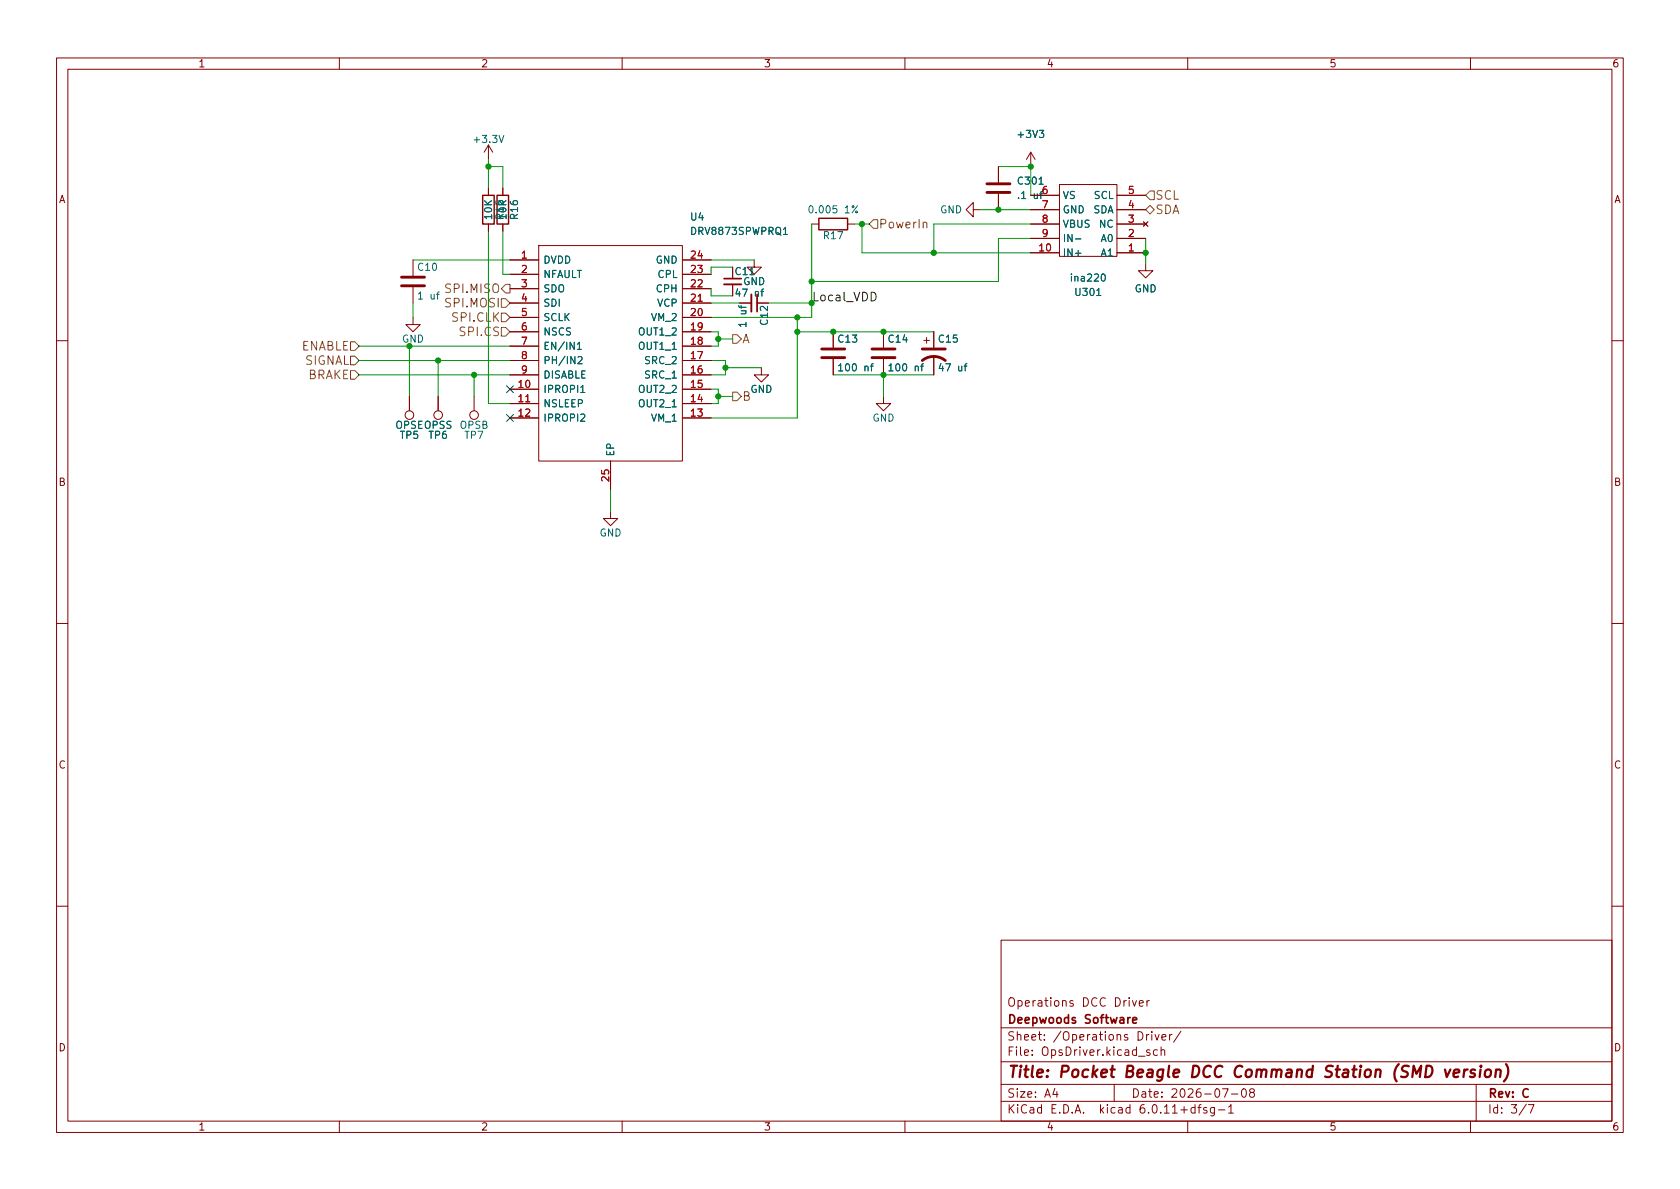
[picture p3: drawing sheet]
<svg xmlns="http://www.w3.org/2000/svg" width="297mm" height="210mm" viewBox="0 0 297 210" stroke-linecap="round" stroke-linejoin="round" font-family="sans-serif">
<g fill="none" stroke="#840000" stroke-width=".18">
<path d="M10 10.2h277v190.1h-277zM12 12.2h273v186.1h-273zM60 10.2v2M110 10.2v2M160 10.2v2M210 10.2v2M260 10.2v2M86.4 25.6v2.6M86.4 33.3v1.2M86.4 39.6v1.3M86.4 25.6l-.8 1.3M86.4 25.6l.7 1.3"/>
<path d="M88.9 33.3v1.2M88.9 39.6v1.3M143.5 39.6h1.3M149.9 39.6h1.2M172.1 37.1v-1.3l-1.3 1.3 1.3 1.2v-1.2h1.3M176.5 29.5v2.8M176.5 34.3v2.8M182.2 39.6h5.1M182.2 37.1h5.1M182.2 34.5h5.1M182.2 26.9l-.7 1.3M182.2 26.9v2.6"/>
<path d="M182.2 26.9l.8 1.3M187.3 32.6h10.2v12.7h-10.2zM197.5 39.6h5.1M197.5 37.1h5.1M197.5 34.5h5.1M202.2 39.2l.7 .8M202.9 39.2l-.7 .8M73 56.1v1.3h1.3l-1.3 1.3-1.2-1.3h1.2M73 46v2.8M73 50.8v2.8M90.2 53.6h5M90.2 46h5"/>
<path d="M90.2 58.7h5M90.2 48.5h5M90.2 56.1h5M90.2 51h5M95.2 43.4h25.4v38.1h-25.4zM120.6 53.6h5.1M120.6 46h5.1M120.6 58.7h5.1M120.6 48.5h5.1M120.6 56.1h5.1M120.6 51h5.1M129.5 50.3v2"/>
<path d="M130.8 53.6h2M133.3 46v1.2h1.3l-1.3 1.3-1.2-1.3h1.2M133.9 53.6h2M147.3 58.7v2.8M156.2 58.7v2.8M163.8 59.7v1M165.1 58.7v2.8M182.2 44.7h5.1M182.2 42.2h5.1M197.5 44.7h5.1M197.5 42.2h5.1M202.6 46.6v1.3h1.2l-1.2 1.2-1.3-1.2h1.3"/>
<path d="M10 60.2h2M72.4 70.1v2.5M77.5 70.1v2.5M83.8 70.1v2.5M90.2 68.8h5M90.2 71.4h5M90.2 73.9h5M90.2 66.3h5M90.2 63.7h5M90.2 61.2h5M120.6 68.8h5.1M120.6 71.4h5.1"/>
<path d="M120.6 73.9h5.1M120.6 66.3h5.1M120.6 63.7h5.1M120.6 61.2h5.1M134.6 65v1.3h1.3l-1.3 1.3-1.3-1.3h1.3M147.3 63.5v2.8M156.2 70.1v1.3h1.3l-1.3 1.2-1.3-1.2h1.3M156.2 63.5v2.8M163.3 60.2h1M165.1 63v3.3M285 60.2h2M107.9 90.4v1.3h1.3l-1.3 1.3-1.2-1.3h1.2"/>
<path d="M107.9 81.5v5.1M10 110.2h2M285 110.2h2M10 160.2h2M177 166.3h108v32h-108zM189.7 177l-.3-.1-.3 .2 .1 .3 .5 .1v.4h-.6M285 160.2h2M60 198.3v2M110 198.3v2M160 198.3v2M177 194.8h108M177 191.8h108"/>
<path d="M177 187.8h108M177 181.8h108M182.5 186.5v.1M182.5 185.7v.1M184.6 183.8v.1M184.6 183v.1M197 191.8v3M197.5 183.1l.2-.2 .4 .1v.9M199.4 183l-.4-.1-.2 .2 .1 .3 .5 .1v.4h-.6M204.6 185.7l-.4-.1-.3 .3v.4l.2 .3h.5M205.3 185.8l.2-.2 .4 .1v.9M205.3 185.1v1.5"/>
<path d="M208.8 182.4l-1.3 1.9M210 198.3v2M215.4 196.3h1.2M217.2 195.8l.4-.5v1.5M217.2 196.8h.9M217.7 193.5h1.2M219.7 192.6l.2-.1a.81 .81 0 0 1 .5 .7 .81 .81 0 0 1-.3 .8h-.1a.81 .81 0 0 1-.6-.6 .81 .81 0 0 1 .3-.8zM221.2 193.2l-.3-.3 .1-.2 .2-.2 .4 .1 .2 .2-.1 .2-.6 .2-.2 .3 .1 .4 .2 .1h.4l.2-.3-.1-.4-.2-.1M260 198.3v2M261 191.8v6.5M270.2 195.3h1l-.6 1.5"/>
<circle cx="72.4" cy="73.4" r=".76"/>
<circle cx="77.5" cy="73.4" r=".76"/>
<circle cx="83.8" cy="73.4" r=".76"/>
</g>
<path d="M235.7 188.6a.85 .85 0 0 0-1.1 .1 .45 .45 0 0 0 .2 .7l.4 .1a.49 .49 0 0 1 .3 .5 .49 .49 0 0 1-.5 .5l-.7-.1M247.3 188.2a2.35 2.35 0 0 0-.4 3M255.5 189.1l.3 1.4 .6-1.4" fill="none" stroke="#840000" stroke-width=".4"/>
<path d="M85.3 34.5h2.1v5.1h-2.1zM87.9 34.5h2v5.1h-2zM144.8 38.6h5.1v2h-5.1z" fill="none" stroke="#840000" stroke-width=".25"/>
<path d="M174.5 34h4.1M174.5 32.5h4.1M71 50.5h4.1M71 49h4.1M145.3 63.2h4.1M145.3 61.7h4.1M154.2 63.2h4M154.2 61.7h4M163.1 63.7a3.3 3.3 0 0 1 4 0M163.1 61.7h4" fill="none" stroke="#840000" stroke-width=".51"/>
<g fill="none" stroke="#006464" stroke-width=".18">
<path d="M88.2 23.9l.5 1.3 .4-1.3M147.9 36.4h-.6v.6l.1-.1h.5l.1 .2-.1 .4-.2 .2-.4-.2M183.8 23h.7l-.4 .5 .4 .2v.5l-.2 .1-.5-.1M132.6 48.6h.7M138.5 40.6l.4-.4v1.3M138.5 41.5h.7M190.1 42.2h1M193.9 52.3h.7M194.8 48.6l.2-.2a.68 .68 0 0 1 .4 .7 .68 .68 0 0 1-.4 .6l-.2-.1-.1-.4zM102.1 60.9l.3-.4v1.3M102.1 61.8h.7M102.2 63.2l.5-.1 .2 .3-.8 .9h.8"/>
<path d="M102.7 69.4h.7"/>
</g>
<path d="M128 50.3h3.1M132.8 52.1v3" fill="none" stroke="#840000" stroke-width=".33"/>
<path d="M128 49.3h3.1M133.9 52.1v3" fill="none" stroke="#840000" stroke-width=".3"/>
<path d="M123.4 53.3h.8M93 71.1h.7" fill="none" stroke="#a90000" stroke-width=".18"/>
<g fill="none" stroke="#725600" stroke-width=".18">
<path d="M153.7 39.6l.7-.7h.8v1.5h-.8zM163.2 39.4l.2-.1 .4 .1 .1 .9M202.6 37.1l.7-.8 .8 .8-.8 .7zM203.3 33.8h.8v1.5h-.8l-.7-.8zM88.6 51l.8-.7h.8v1.5h-.8zM88.6 55.4h.8l.8 .7-.8 .8h-.8zM88.6 52.8h.8l.8 .8-.8 .8h-.8zM88.6 57.9h.8l.8 .8-.8 .7h-.8zM129.5 59.2h.8l.8 .7-.8 .8h-.8zM62 65.5h.7l.8 .8-.8 .8h-.7zM62 63h.7l.8 .7-.8 .8h-.7zM62 60.4h.7l.8 .8-.8 .8h-.7z"/>
<path d="M129.5 69.3h.8l.8 .8-.8 .8h-.8z"/>
</g>
<path d="M154 51.7a.77 .77 0 0 1 .9 .7 .77 .77 0 0 1-.9 .8z" fill="none" stroke="#0f0f0f" stroke-width=".18"/>
<g fill="none" stroke="#009600" stroke-width=".18">
<path d="M86.4 29.5h2.5v3.8M86.4 28.2v5.1M143.5 39.6v16.5h-17.8M151.1 39.6h2.6M152.4 39.6v5.1h29.8M173.4 37.1h8.8M176.5 29.5h5.7v5M182.2 39.6h-17.1v5.1M73 46h17.2M73 53.6v2.5M86.4 40.9v30.5h3.8M88.9 40.9v7.6h1.3"/>
<path d="M125.7 58.7h1.3v2.5h-1.3M125.7 51v1.3h3.8M125.7 46h7.6M125.7 53.6h5.1M127 59.9h2.5M129.5 47.2h-3.8v1.3M135.9 53.6h7.6M141 56.1v17.8h-15.3M141 58.7h24.1M182.2 42.2h-5.7v7.6h-33M202.6 42.2v4.4M63.5 66.3h26.7"/>
<path d="M63.5 61.2h26.7M63.5 63.7h26.7M72.4 61.2v8.9M77.5 63.7v6.4M83.8 66.3v3.8M125.7 63.7h2.6v2.6h-2.6M125.7 68.8h1.3v2.6h-1.3M127 70.1h2.5M128.3 65h6.3M147.3 66.3h17.8M156.2 66.3v3.8M107.9 86.6v3.8"/>
</g>
<path d="M89.6 68.2l1.2 1.2M89.6 73.3l1.2 1.2M90.8 68.2l-1.2 1.2M90.8 73.3l-1.2 1.2" fill="none" stroke="#000084" stroke-width=".18"/>
<g fill="#009600" stroke="#009600" stroke-width=".18">
<circle cx="152.4" cy="39.6" r=".46"/>
<circle cx="176.5" cy="37.1" r=".46"/>
<circle cx="182.2" cy="29.5" r=".46"/>
<circle cx="165.1" cy="44.7" r=".46"/>
<circle cx="202.6" cy="44.7" r=".46"/>
<circle cx="72.4" cy="61.2" r=".46"/>
<circle cx="77.5" cy="63.7" r=".46"/>
<circle cx="83.8" cy="66.3" r=".46"/>
<circle cx="86.4" cy="29.5" r=".46"/>
<circle cx="143.5" cy="49.8" r=".46"/>
<circle cx="141" cy="58.7" r=".46"/>
<circle cx="141" cy="56.1" r=".46"/>
<circle cx="147.3" cy="58.7" r=".46"/>
<circle cx="156.2" cy="66.3" r=".46"/>
<circle cx="156.2" cy="58.7" r=".46"/>
<circle cx="127" cy="59.9" r=".46"/>
<circle cx="128.3" cy="65" r=".46"/>
<circle cx="127" cy="70.1" r=".46"/>
</g>
<g font-size="2.8" fill="#840000">
<text x="178" y="191.2">Title:</text>
<text x="187.3" y="191.2">Pocket</text>
<text x="199.2" y="191.2">Beagle</text>
<text x="211.2" y="191.2">DCC Command</text>
<text x="235.6" y="191.2">Station</text>
<text x="248.1" y="191.2">(SMD</text>
<text x="257.6" y="191.2">version)</text>
</g>
<g font-size="2.1" fill="#725600">
<text x="204.2" y="35.8">SCL</text>
<text x="155.3" y="40.8">PowerIn</text>
<text x="204.2" y="38.3">SDA</text>
<text x="78.4" y="52.3">SPI.MISO</text>
<text x="78.4" y="54.8">SPI.MOSI</text>
<text x="79.7" y="57.4">SPI.CLK</text>
<text x="81" y="59.9">SPI.CS</text>
<text x="53.3" y="62.4">ENABLE</text>
<text x="53.9" y="65">SIGNAL</text>
<text x="131.2" y="61.2">A</text>
<text x="54.4" y="67.5">BRAKE</text>
<text x="131.2" y="71.3">B</text>
</g>
<text font-size="2.1" fill="#009600" x="143.5" y="53.3">Local_VDD</text>
<g font-size="2.1" fill="#840000">
<text x="178" y="178.5">Operations</text>
<text x="191.3" y="178.5">DCC Driver</text>
<text x="178" y="184.5">Sheet:</text>
<text x="178" y="181.5">Deepwoods</text>
<text x="186.2" y="184.5">/Operations</text>
<text x="191.7" y="181.5">Software</text>
<text x="201.1" y="184.5">Driver/</text>
<text x="178" y="187.2">File:</text>
<text x="184.4" y="187.2">OpsDriver.kicad_sch</text>
<text x="178" y="197.4">KiCad</text>
<text x="178" y="194.6">Size:</text>
<text x="184.7" y="194.6">A4</text>
<text x="185.7" y="197.4">E.D.A.</text>
<text x="194.6" y="197.4">kicad</text>
<text x="200" y="194.6">Date:</text>
<text x="201.8" y="197.4">6.0.11+dfsg-1</text>
<text x="207" y="194.6">2026-07-08</text>
<text x="263" y="194.6">Rev:</text>
<text x="263" y="197.4">Id:</text>
<text x="267.1" y="197.4">3/7</text>
<text x="269.1" y="194.6">C</text>
</g>
<g font-size="1.8" fill="#840000">
<text x="35" y="12.3">1</text>
<text x="85" y="12.3">2</text>
<text x="135" y="12.3">3</text>
<text x="185" y="12.3">4</text>
<text x="235" y="12.3">5</text>
<text x="285" y="12.3">6</text>
<text x="10.4" y="36.3">A</text>
<text x="285.4" y="36.3">A</text>
<text x="129.8" y="49">C11</text>
<text x="10.3" y="86.3">B</text>
<text x="285.3" y="86.3">B</text>
<text x="10.3" y="136.3">C</text>
<text x="285.3" y="136.3">C</text>
<text x="10.3" y="186.3">D</text>
<text x="285.3" y="186.3">D</text>
<text x="35" y="200.3">1</text>
<text x="85" y="200.3">2</text>
<text x="135" y="200.3">3</text>
<text x="185" y="200.3">4</text>
<text x="235" y="200.3">5</text>
<text x="285" y="200.3">6</text>
</g>
<g font-size="1.8" fill="#006464">
<text x="83.4" y="25.7">+3.3V</text>
<text x="179.6" y="24.8">+3V3</text>
<text x="179.7" y="33">C301</text>
<text x="179.7" y="35.6">.1</text>
<text x="182.6" y="35.6">uf</text>
<text x="187.8" y="35.6">VS</text>
<text x="193.3" y="35.6">SCL</text>
<text x="87.4" y="39" transform="rotate(-90 87.4 39)">10K</text>
<text x="89.4" y="39" transform="rotate(-90 89.4 39)">R15</text>
<text x="89.9" y="39" transform="rotate(-90 89.9 39)">10K</text>
<text x="92" y="39" transform="rotate(-90 92 39)">R16</text>
<text x="121.9" y="39.4">U4</text>
<text x="121.9" y="41.9">DRV8873SPWPRQ1</text>
<text x="142.7" y="38.1">0.005</text>
<text x="149.3" y="38.1">1%</text>
<text x="166.2" y="38.1">GND</text>
<text x="187.8" y="38.1">GND</text>
<text x="187.8" y="40.6">VBUS</text>
<text x="193.3" y="38.1">SDA</text>
<text x="194.2" y="40.6">NC</text>
<text x="96" y="47">DVDD</text>
<text x="115.9" y="47">GND</text>
<text x="145.4" y="42.7">R17</text>
<text x="187.8" y="45.7">IN+</text>
<text x="187.8" y="43.2">IN-</text>
<text x="194.5" y="45.7">A1</text>
<text x="194.5" y="43.2">A0</text>
<text x="73.7" y="48.3">C10</text>
<text x="73.7" y="53.3">1</text>
<text x="76" y="53.3">uf</text>
<text x="96" y="49.5">NFAULT</text>
<text x="96" y="52.1">SDO</text>
<text x="115.9" y="52.1">CPH</text>
<text x="116.2" y="49.5">CPL</text>
<text x="129.8" y="52.8">47</text>
<text x="131.3" y="50.8">GND</text>
<text x="133.3" y="52.8">nf</text>
<text x="189.1" y="50.2">ina220</text>
<text x="189.8" y="52.7">U301</text>
<text x="200.6" y="52.1">GND</text>
<text x="96" y="54.6">SDI</text>
<text x="96" y="57.2">SCLK</text>
<text x="96" y="59.7">NSCS</text>
<text x="112.7" y="59.7">OUT1_2</text>
<text x="115" y="57.2">VM_2</text>
<text x="116.1" y="54.6">VCP</text>
<text x="132.3" y="58" transform="rotate(-90 132.3 58)">1</text>
<text x="132.3" y="55.7" transform="rotate(-90 132.3 55.7)">uf</text>
<text x="136.2" y="57.7" transform="rotate(-90 136.2 57.7)">C12</text>
<text x="71" y="61">GND</text>
<text x="96" y="62.2">EN/IN1</text>
<text x="96" y="64.8">PH/IN2</text>
<text x="112.7" y="62.2">OUT1_1</text>
<text x="113.8" y="64.8">SRC_2</text>
<text x="148" y="61">C13</text>
<text x="156.8" y="61">C14</text>
<text x="165.7" y="61">C15</text>
<text x="96" y="69.9">IPROPI1</text>
<text x="96" y="67.3">DISABLE</text>
<text x="112.7" y="69.9">OUT2_2</text>
<text x="113.8" y="67.3">SRC_1</text>
<text x="132.6" y="69.9">GND</text>
<text x="148" y="66">100</text>
<text x="152.7" y="66">nf</text>
<text x="156.8" y="66">100</text>
<text x="161.6" y="66">nf</text>
<text x="165.7" y="66">47</text>
<text x="169.3" y="66">uf</text>
<text x="69.8" y="76.2">OPSEOPSS</text>
<text x="70.6" y="78">TP5</text>
<text x="75.7" y="78">TP6</text>
<text x="81.2" y="76.2">OPSB</text>
<text x="82" y="78">TP7</text>
<text x="96" y="72.4">NSLEEP</text>
<text x="96" y="74.9">IPROPI2</text>
<text x="112.7" y="72.4">OUT2_1</text>
<text x="115" y="74.9">VM_1</text>
<text x="154.2" y="74.9">GND</text>
<text x="109" y="80.8" transform="rotate(-90 109 80.8)">EP</text>
<text x="105.9" y="95.3">GND</text>
</g>
<g font-size="1.8" fill="#a90000">
<text x="184.1" y="34.3">6</text>
<text x="199.3" y="34.3">5</text>
<text x="184.1" y="36.8">7</text>
<text x="184.1" y="39.4">8</text>
<text x="184.1" y="41.9">9</text>
<text x="199.3" y="41.9">2</text>
<text x="199.3" y="39.4">3</text>
<text x="199.3" y="36.8">4</text>
<text x="92" y="45.7">1</text>
<text x="121.9" y="45.7">24</text>
<text x="183.5" y="44.4">10</text>
<text x="199.3" y="44.4">1</text>
<text x="92" y="48.3">2</text>
<text x="92" y="50.8">3</text>
<text x="92" y="53.3">4</text>
<text x="121.9" y="53.3">21</text>
<text x="121.9" y="50.8">22</text>
<text x="121.9" y="48.3">23</text>
<text x="92" y="55.9">5</text>
<text x="92" y="58.4">6</text>
<text x="121.9" y="58.4">19</text>
<text x="121.9" y="55.9">20</text>
<text x="92" y="61">7</text>
<text x="92" y="63.5">8</text>
<text x="121.9" y="63.5">17</text>
<text x="121.9" y="61">18</text>
<text x="91.4" y="68.6">10</text>
<text x="91.4" y="71.1">11</text>
<text x="92" y="66">9</text>
<text x="121.9" y="71.1">14</text>
<text x="121.9" y="68.6">15</text>
<text x="121.9" y="66">16</text>
<text x="91.4" y="73.7">12</text>
<text x="121.9" y="73.7">13</text>
<text x="107.7" y="85.4" transform="rotate(-90 107.7 85.4)">25</text>
</g>
</svg>
